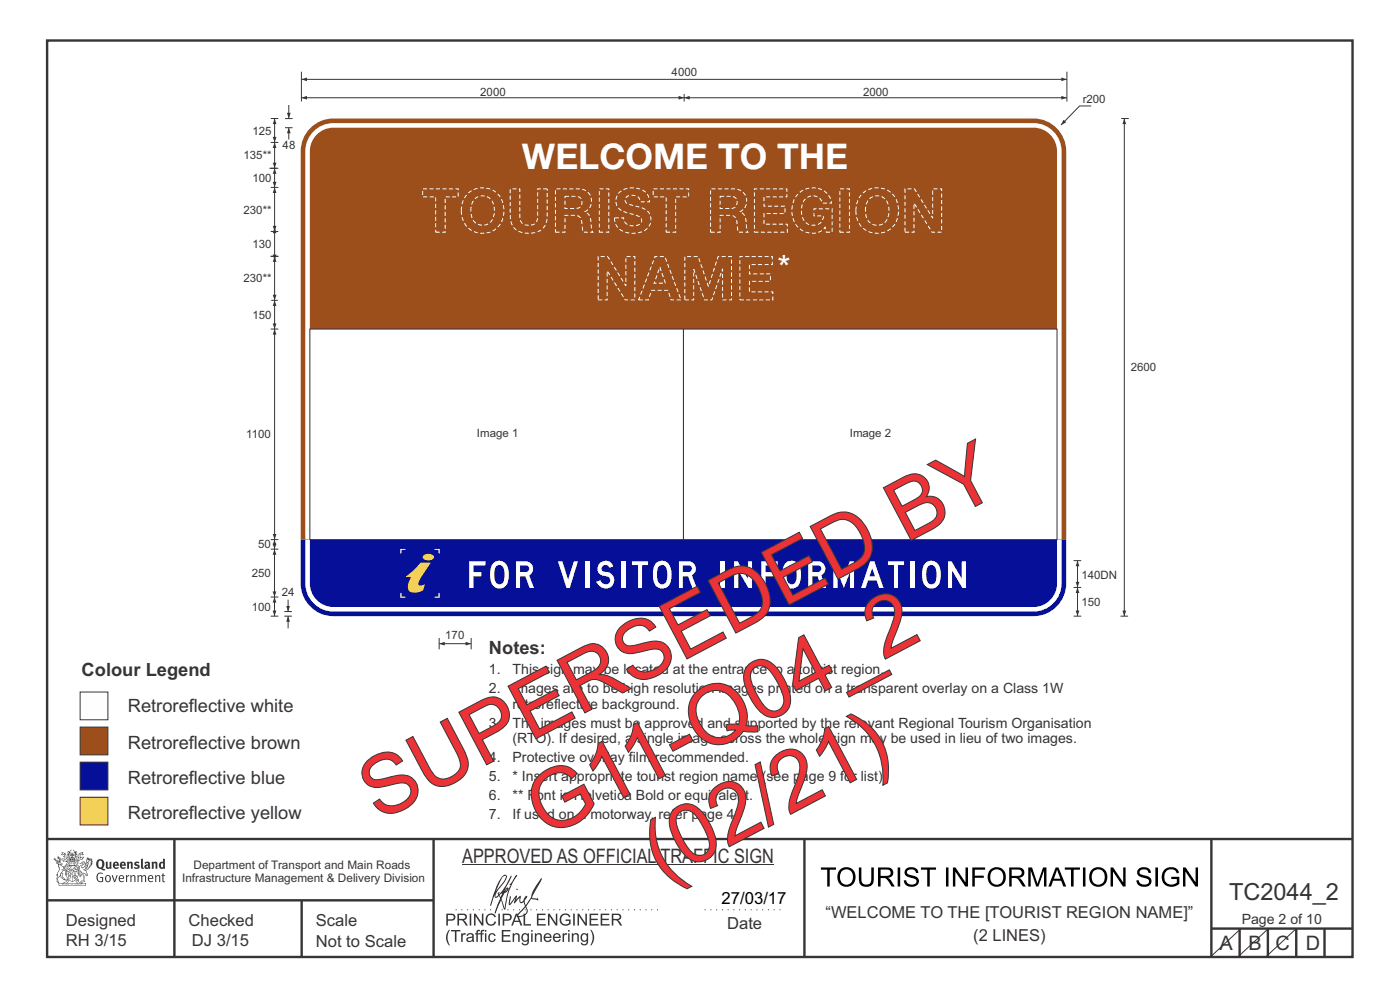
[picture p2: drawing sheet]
<svg xmlns="http://www.w3.org/2000/svg" width="297mm" height="210mm" viewBox="0 0 297 210" stroke-linecap="round" stroke-linejoin="round" font-family="sans-serif">
<g fill="none" stroke="#373435" stroke-width=".51">
<path d="M10 8.6h276.9v194.4h-276.9zM10 178h277M37 178v25M92 178v25M170.7 177.9v25M257 178v25M10 191h82M64 191v12M257 197h30M263 197v6M269 197v6M275 197v6"/>
<path d="M281 197v6"/>
</g>
<path d="M96.7 193h43.3M149.5 193h16.8" fill="none" stroke="#373435" stroke-width=".21" stroke-dasharray=".2 1" stroke-linecap="butt"/>
<path d="M98 183.5h66.2" fill="none" stroke="#373435" stroke-width=".21"/>
<g fill="#373435">
<path d="M21.1 182.6a.94 .94 0 0 0 .2 1.4 .84 .84 0 0 0 0-1.5zM20.7 182.5a.92 .92 0 0 1 1.1-.1 .92 .92 0 0 1 .3 1.2l-.3 .6 .6 .2-.1 .2-.6-.1a1.41 1.41 0 0 1-1.3-1.2z" fill-rule="evenodd"/>
<path d="M22.5 182.8h.3v1.1l.2 .1 .2-.1v-1.1h.4l.1 1.4a1.27 1.27 0 0 1-1.2-.1z" fill-rule="evenodd"/>
<path d="M24.5 183.1l-.1 .3h.4l-.1-.3zM24.1 183a.66 .66 0 0 1 .9-.1 .66 .66 0 0 1 .2 .8h-.8v.2a.42 .42 0 0 0 .7 0l.1 .2a.79 .79 0 0 1-1.1 0 .79 .79 0 0 1 0-1.1z" fill-rule="evenodd"/>
<path d="M25.9 183.1l-.1 .3h.5l-.1-.3zM25.6 183a.66 .66 0 0 1 .8-.1 .66 .66 0 0 1 .3 .8h-.9l.1 .2a.42 .42 0 0 0 .6 0l.2 .2a.79 .79 0 0 1-1.1 0 .79 .79 0 0 1 0-1.1z" fill-rule="evenodd"/>
<path d="M26.9 182.9l.4-.1v.1a.46 .46 0 0 1 .5-.1 .46 .46 0 0 1 .4 .4v1.1h-.4v-1l-.2-.2-.2 .1v1.1h-.4z" fill-rule="evenodd"/>
<path d="M28.5 183l.5-.2 .6 .1-.2 .3-.5-.1v.2a.56 .56 0 0 1 .7 .6 .56 .56 0 0 1-.8 .4l-.4-.1 .1-.3 .5 .1 .2-.1-.6-.4z" fill-rule="evenodd"/>
<path d="M29.9 182.2l.4-.1v1.8l.2 .4h-.4l-.2-.2z" fill-rule="evenodd"/>
<path d="M31.1 183.7v.3h.3v-.4zM30.6 183a.67 .67 0 0 1 .7-.2 .67 .67 0 0 1 .5 .5l.1 .8-.2 .3-.2-.2a.5 .5 0 0 1-.7 0 .5 .5 0 0 1 0-.7l.6-.1v-.3l-.6 .1z" fill-rule="evenodd"/>
<path d="M32.2 182.9l.3-.1 .1 .1a.46 .46 0 0 1 .5-.1 .46 .46 0 0 1 .3 .4v1.1h-.4v-1l-.1-.2-.3 .1v1.1h-.4z" fill-rule="evenodd"/>
<path d="M34.2 183.1v.7l.2 .2 .2-.1v-.7zM34.6 182.1l.4 .1v2.1l-.3-.1a.71 .71 0 0 1-1-.6 .71 .71 0 0 1 .9-.7z" fill-rule="evenodd"/>
<path d="M20.8 185.3l.7-.2 .3 .2-.1 .1a.69 .69 0 0 0-.9 .1 .69 .69 0 0 0-.1 .9l.3 .4 .5 .1h.2v-.7h-.4l-.1-.1h.7v.9a.96 .96 0 0 1-1.2-.1 .96 .96 0 0 1-.2-1.1z" fill-rule="evenodd"/>
<path d="M22.6 186a.57 .57 0 0 0-.1 .6 .57 .57 0 0 0 .6 .3 .7 .7 0 0 0-.2-1.1zM22.4 185.8a.69 .69 0 0 1 1.1 .6 .69 .69 0 0 1-1.1 .5 1.04 1.04 0 0 1 0-1.1z" fill-rule="evenodd"/>
<path d="M23.7 185.7l.2-.1 .4 1.3 .4-1.2h.3l-.6 1.4h-.2z" fill-rule="evenodd"/>
<path d="M25.6 185.8l-.2 .4h.7l-.2-.4zM25.3 185.8a.59 .59 0 0 1 .8-.1 .59 .59 0 0 1 .2 .7l-.9 .1a.45 .45 0 0 0 .3 .4 .45 .45 0 0 0 .5-.1l.1 .2a.74 .74 0 0 1-1-.1 .74 .74 0 0 1 0-1.1z" fill-rule="evenodd"/>
<path d="M26.7 185.7l.2-.1 .1 .3 .4-.3v.3l-.4 .2v1h-.3z" fill-rule="evenodd"/>
<path d="M27.6 185.7l.2-.1 .1 .2a.45 .45 0 0 1 .5-.2 .45 .45 0 0 1 .3 .4v1.1h-.2v-1.1l-.2-.2-.4 .2v1.1h-.2z" fill-rule="evenodd"/>
<path d="M29.1 185.7l.3-.1v.2l.4-.2 .4 .3 .3-.3a.37 .37 0 0 1 .5 .4v1.1h-.2v-1.1l-.2-.2-.4 .2v1.1h-.2v-1.1l-.2-.2-.4 .2v1.1h-.2z" fill-rule="evenodd"/>
<path d="M31.8 185.8l-.2 .4h.7l-.2-.4zM31.5 185.8a.59 .59 0 0 1 .8-.1 .59 .59 0 0 1 .2 .7l-.9 .1a.45 .45 0 0 0 .3 .4 .45 .45 0 0 0 .5-.1l.1 .2a.74 .74 0 0 1-1-.1 .74 .74 0 0 1 0-1.1z" fill-rule="evenodd"/>
<path d="M32.9 185.7l.2-.1v.2a.45 .45 0 0 1 .5-.2 .45 .45 0 0 1 .4 .4v1.1h-.2v-1.1l-.2-.2-.4 .2v1.1h-.3z" fill-rule="evenodd"/>
<path d="M34.5 185.3l.2-.1v.5h.3v.1h-.3v1v.1h.3l-.1 .2-.4-.1-.1-1.2h-.1v-.1h.1z" fill-rule="evenodd"/>
<path d="M13.2 180.9l.5 .2-.6 .2 .3-.3zM13.7 181.2l.2 .1 .1 1 .4-.5v.5h-.1l-.2 .3-.7 .1 .1-.3-.4-.1 .3-.1 .6 .2-.4-.7h.2zM13.2 180.7v.4l-.3 .2 .3 .1 .4-.2 .1 .4-.3 .2h.2l.2 .5-.4-.2-.4 .1 .5 .6 .2-.1 .8 .1-.6 .6 .2 .1 .6-.2-.1-.3 .3-.2h-.2l-.1 .5-.5 .1 .5-.7h-.5l.6-.2-.5 .1 .4-.3-.1-.6-.1-.1-.3 .5v-.2a.8 .8 0 0 0-.9-1.1z" fill-rule="evenodd"/>
<path d="M16.9 181.1l.6-.2-.3 .2 .4 .2zM16.8 181.2h.1l.1 .9 .3-.2 .4-.1-.3 .3v.2h-.4l-.3 .3-.1-.3h-.3l.1-.2-.1-.4 .4 .6 .1-.1zM16.2 181.5v.9l.4 .1h-.7l.7 .1-.2 .1h-.3l.4 .4h-.2v.4l-.5-.9 .5 1 .4-.6-.4-.2 .8-.5 .3 .1 .4-.5 .1-.2-.9 .2v-.7l.4 .2 .5-.1-.4-.2 .2-.3a.88 .88 0 0 0-1 1.2z" fill-rule="evenodd"/>
<path d="M15.5 182.9l.2 .2h-.1v.3l-.1-.3h-.1h.1z" fill-rule="evenodd"/>
<path d="M15 182.9l.3 .2h-.2v.3v-.3h-.2h.2z" fill-rule="evenodd"/>
<path d="M14.9 182.8h.9v.7l-.2 .1-.8-.1zM14.8 182.4l-.2 1.3h1.4l-.2-1.3-.1 .2h-.8z" fill-rule="evenodd"/>
<path d="M14.9 184.5v.2l.2-.1v-.1zM14.4 183.8l.2 .2-.3 .2v.5l.2 .1 .3-.1-.4-.4 .3 .2 .4-.1-.2-.4 .2-.2zM14.2 183.7h1a.5 .5 0 0 0 0 .8l-.3 .3a.47 .47 0 0 1-.6 0 .47 .47 0 0 1 0-.7l.1-.1z" fill-rule="evenodd"/>
<path d="M15.6 184.2l.1-.1a.33 .33 0 0 1 .5-.2 .33 .33 0 0 1 .1 .5l-.3-.1 .2-.2h-.4l-.1 .1 .2 .1 .1 .2h.3v.3h-.6l.1-.2-.3-.1zM15.5 184.2l-.2 .4h.3l-.1 .2h.9v-.2a.44 .44 0 0 0 0-.7 .44 .44 0 0 0-.7 .1z" fill-rule="evenodd"/>
<path d="M15.7 185.7l.4 .1zM15.9 185.2l.1 .4h-.2zM15.9 185.1l-.3 .7-.3 .2a.98 .98 0 0 1 1.1 .1z" fill-rule="evenodd"/>
<path d="M15.6 186l.3 .2v-.2h.2l-.2 .5v-.2l-.3 .1 .2-.2z" fill-rule="evenodd"/>
<path d="M15 185.3l.1 .1-.2 .3zM14.6 185.9h.4a.22 .22 0 0 1-.2 .3 .22 .22 0 0 1-.2-.3zM14.5 185.3l.2 .4zM14.5 185.8l.5 .1zM14.7 185.2l.2 .1-.1 .4zM14.4 185.2l.1 .5a.36 .36 0 0 0 0 .5 .36 .36 0 0 0 .5 0 .36 .36 0 0 0 0-.5 .41 .41 0 0 0 0-.5 .41 .41 0 0 0-.6 0z" fill-rule="evenodd"/>
<path d="M14.6 184.1l.2 .2z" fill-rule="evenodd"/>
<path d="M18.3 183.4l.1-.1-.1 .4-.4 .4z" fill-rule="evenodd"/>
<path d="M17.5 182.9l.2-.1 .2 .2-.7 .8v.3l.3 .1a1.07 1.07 0 0 0 .7-.9l.4-.3v.2a1.36 1.36 0 0 1-1 1.3 1.32 1.32 0 0 0 1.2-1.6l.5-.7-.2 .5 .3-.2-.3 .4 .4-.2-.4 .5 .4-.1-.5 .2h.4l-.4 .2h.4l-.4 .1 .1 .1h-.2l.1 .2-.3 .1a.82 .82 0 0 1-.9 .6l.3 .1 .5 .9-.3 .1-.2-.4-.4-.2 .1 1.8 .2 .1-.6 .2-.2-.2 .5-.1v-.2a2.24 2.24 0 0 0-.7-2.1l-.1-.2a.7 .7 0 0 1 .7-1l.1-.2zM16.6 184.6l.4 1.2 .2-.8 .2 .3-.4 .7-.3-.8h-.2l.2-.2zM18.5 182.2l.1 .3 .1-.2 .1 .3 .1-.3v.2l-.7 .6zM16.8 183.2l.7-.1v.2a.87 .87 0 0 0-.7 .6 .87 .87 0 0 0 .2 .9l.1 .4-.1 .5-.2-1.1-.2-.1-.2 .1 .2 .3-.2 .3 .3 .1 .2 .7h.3l.2-.6a1.61 1.61 0 0 1 .2 1.4h-.3l-.2 .3h.2l.1 .2 .2-.2h.4l-.1-.3-.1-1.5 .2 .1a.4 .4 0 0 0 .2 .3 .4 .4 0 0 0 .5 0l-.5-1 .8-.6 .1-.3h.2l-.1-.1 .4-.3h-.2l.2-.3-.1 .1 .1-.3-.1 .1 .1-.4h-.1l.1-.3-.1-.1-.1 .2-.1-.4-.3 .4v-.4l-.1 .2-.2-.3v.3l-.3-.4-.3 1.6a.58 .58 0 0 1-.8 .6l.7-.8v-.4h-.4z" fill-rule="evenodd"/>
<path d="M18.2 185.4l.2 .1z" fill-rule="evenodd"/>
<path d="M12.5 187.5h5.6v.3h-5.5zM13.5 187.4l.5-.3 .4-.4v.1l.1 .1-.3 .4zM14 186.6h.2l-.1 .2zM16.3 186.7l.3 .4 .6 .3h-.6l-.3-.2-.1-.3zM16.4 186.6h.2l-.1 .2zM12.4 187.4l.1 .5h5.7l.1-.5-.8-.1-.7-.2-.2-.2 .1-.4a.47 .47 0 0 0-.6 .3 .47 .47 0 0 0 .4 .6h-2.3a.47 .47 0 0 0 .4-.6 .47 .47 0 0 0-.6-.3l.1 .4-.3 .2-.6 .2z" fill-rule="evenodd"/>
<path d="M13.3 187.6v.1zM13.3 187.5l-.1 .3h.2z" fill-rule="evenodd"/>
<path d="M13.5 187.5l.1 .3 .1-.3v.2z" fill-rule="evenodd"/>
<path d="M13.9 187.5l.1 .3zM13.8 187.5v.3l.2-.1v-.1z" fill-rule="evenodd"/>
<path d="M14.2 187.6l.1 .1zM14.2 187.5l-.1 .3h.3z" fill-rule="evenodd"/>
<path d="M14.4 187.5h.2v.3h-.2z" fill-rule="evenodd"/>
<path d="M15.1 187.6v.1zM15.1 187.5l-.2 .3h.3z" fill-rule="evenodd"/>
<path d="M15.2 187.5h.2v.3z" fill-rule="evenodd"/>
<path d="M15.8 187.5h.2l-.1 .3z" fill-rule="evenodd"/>
<path d="M16.1 187.5l.1 .3z" fill-rule="evenodd"/>
<path d="M16.3 187.5l.1 .3zM16.3 187.5v.3l.2-.1v-.1z" fill-rule="evenodd"/>
<path d="M16.6 187.5h.2v.3h-.2z" fill-rule="evenodd"/>
<path d="M16.9 187.5l.1 .3h-.1z" fill-rule="evenodd"/>
<path d="M17.1 187.5l.1 .3z" fill-rule="evenodd"/>
<path d="M17.3 187.5l.1 .3z" fill-rule="evenodd"/>
<path d="M14.9 182.1a.71 .71 0 0 1 .9 .1zM15.6 182.2l.2 .2zM15 182.2l.3 .1zM14.8 182.3l.1 .1zM15.2 181.9h.2zM15.2 181.3h.1v.2zM15.2 181h.2v.2zM15.3 181.6l.1 .2h-.2zM15.4 181.3l.1 .2zM14.9 181.3l.2 .2h-.2zM15.6 181.3h.1v.2zM14.4 180.6l-.3 .3 .5-.2v.5l-.3-.1-.1 .6 .2-.5 .3 .9-.1 .4h1.3v-.4l.4-.9 .1 .4-.1-.6-.2 .1v-.4l.3 .2-.2-.4-.2 .3-.5-.6v.1a.41 .41 0 0 1 .3 .4 .41 .41 0 0 1-.2 .4l.2-.2a1 1 0 0 1 0 1.1l-.3-.1v-.3h.4l-.2-.2 .2-.3-.3 .1v-.4l-.3 .2-.2-.2 .1 .4-.4-.1 .1 .3-.1 .2h.4l-.1 .3-.3 .1a.93 .93 0 0 1 .1-1.1l.1 .3-.1-.4h-.1l.4-.6-.5 .5-.1-.1z" fill-rule="evenodd"/>
<path d="M12.4 183.4l.4 .1 .6 .5v.3a.83 .83 0 0 1 .6 1.1v-.2a.8 .8 0 0 0-1-.8l.4 .2-.6 .7-.1 .5a.95 .95 0 0 0-.3 1.3l-.2-.1a.77 .77 0 0 1 .2-1.1l-.1-.5-.2 .1 .3-.5a1.31 1.31 0 0 0 0-1.6zM13 185.3h.2v.8l.5 .4-.2-.1a.68 .68 0 0 1-.6-.8zM12.1 183a.68 .68 0 0 1 1 .3l-.5 .1-.2-.3zM11.4 182.1a1.19 1.19 0 0 0 .9 .8h-.5l.5 .4 .1 .6a.9 .9 0 0 1-.2 1.2l-.3 .5h.3v.2a1.04 1.04 0 0 0-.1 1.2l.1 .3 .3-.1v-.1a.8 .8 0 0 1 .2-1.1l.1-.3a.89 .89 0 0 0 1.1 .9l-.7-.6 .2-.8-.3-.1 .4-.5 .4 .3v.8a1.01 1.01 0 0 0-.2-1.4l.3-.5-.4 .3a.41 .41 0 0 1 .4-.5h-.1l-.5 .2-.5-.3 .3-.1a.5 .5 0 0 0-.5-.5l.3-.3-.3 .1 .2-.4v-.2l-.2 .3v-.6l-.1 .4-.2-.6v.3l-.3-.2 .3 .3-.3-.1a.62 .62 0 0 1 .5 .9l-.1-.4v.4l-.3-.1v-.4l-.1 .3-.1-.3-.2 .2v-.5l-.1 .3-.1-.4v.4z" fill-rule="evenodd"/>
<path d="M12.6 183.1l.1-.1 .2 .2z" fill-rule="evenodd"/>
<path d="M14 183.6h2.7v1l-.1-.9h-2.6v1.2h2.6v-.3v.6v-.2h-1.2v2a2.13 2.13 0 0 0 1.3-1.8 1.69 1.69 0 0 1-1.6 1.8l-.6-.4-.4-.6-.1-1.2v.6l.4 .8 .9 .8v-2h-1.2z" fill-rule="evenodd"/>
<circle cx="17.7" cy="182.9" r=".08"/>
</g>
<path d="M94.7 193.8h.9a.77 .77 0 0 1 1 .7 .77 .77 0 0 1-.9 .8h-.7v1h-.3zM95 194.1v.9h.7a.47 .47 0 0 0 .6-.4 .47 .47 0 0 0-.6-.5zM97 193.8h1.2a.7 .7 0 0 1 .9 .6 .7 .7 0 0 1-.7 .8l.9 1.1h-.5l-.3-.5a.9 .9 0 0 0-1.1-.6v1.1h-.4zM97.4 194.1v.8h.7a.44 .44 0 0 0 .6-.3 .44 .44 0 0 0-.5-.5zM99.6 193.8h.4v2.5h-.4zM100.6 193.8h.3l1.3 2v-2h.4v2.5h-.4l-1.3-2v2h-.3zM103.4 194a1.1 1.1 0 0 1 1.8 .5l-.3 .1a.82 .82 0 0 0-1.1-.5 .82 .82 0 0 0-.4 1.2 .78 .78 0 0 0 .7 .8 .78 .78 0 0 0 .8-.7l.3 .1a1.17 1.17 0 0 1-1.4 .8 1.17 1.17 0 0 1-.8-1.5zM105.7 193.8h.4v2.5h-.4zM106.6 193.8h1a.77 .77 0 0 1 1 .7 .77 .77 0 0 1-1 .8h-.6v1h-.4zM107 194.1v.9h.6a.47 .47 0 0 0 .6-.4 .47 .47 0 0 0-.6-.5zM109.4 193.8h.4l1 2.5h-.4l-.3-.7h-1l-.3 .7h-.3zM109.6 194.1l-.4 1.2h.8zM111.1 193.8h.3v2.2h1.2v.3h-1.5zM113.9 193.8h1.8v.3h-1.5v.8h1.4v.3h-1.4v.8h1.6v.3h-1.9zM116.2 193.8h.4l1.3 2v-2h.3v2.5h-.3l-1.3-2v2h-.4zM119.1 194a1.15 1.15 0 0 1 1.9 .5l-.3 .1a.91 .91 0 0 0-1.3-.4 .91 .91 0 0 0-.3 1.3 .98 .98 0 0 0 1.6 .3v-.5h-.7v-.3h1v1a1.37 1.37 0 0 1-1.9 0 1.37 1.37 0 0 1 0-2zM121.6 193.8h.3v2.5h-.3zM122.5 193.8h.4l1.3 2v-2h.3v2.5h-.3l-1.4-2v2h-.3zM125.1 193.8h1.8v.3h-1.5v.8h1.4v.3h-1.4v.8h1.6v.3h-1.9zM127.4 193.8h1.9v.3h-1.5v.8h1.4v.3h-1.4v.8h1.5v.3h-1.9zM129.8 193.8h1.1a.7 .7 0 0 1 .9 .6 .7 .7 0 0 1-.7 .8l.9 1.1h-.4l-.3-.5a.9 .9 0 0 0-1.2-.6v1.1h-.3zM130.1 194.1v.8h.7a.44 .44 0 0 0 .6-.3 .44 .44 0 0 0-.5-.5zM95.2 197.2h.3l-.4 .7a2.89 2.89 0 0 0 .4 2.6h-.3a2.55 2.55 0 0 1 0-3.3zM95.7 197.3h2v.3h-.9v2.2h-.3v-2.2h-.8zM97.8 198h.3v.2l.2-.2h.4h.1l-.1 .3a.41 .41 0 0 0-.5 .1 .41 .41 0 0 0 0 .4v1h-.4zM99.1 198.2a.83 .83 0 0 1 1.1-.2 .83 .83 0 0 1 .3 1l.1 .8h-.3l-.1-.2a.66 .66 0 0 1-.9 .3 .66 .66 0 0 1-.3-.9l1.2-.4a.46 .46 0 0 0-.4-.4 .46 .46 0 0 0-.5 .3h-.3zM99.3 199.1a.32 .32 0 0 0 0 .4 .32 .32 0 0 0 .5 .1l.3-.3 .1-.4zM101.1 197.4l.7-.1v.2l-.4 .2v.3h.3v.2h-.3v1.6h-.3v-1.6h-.3v-.2h.3zM102.1 197.4l.7-.1-.1 .2-.4 .2v.3h.3v.2h-.3v1.6h-.3v-1.6h-.3v-.2h.3zM102.9 197.3h.3v.3h-.3zM102.9 198h.3v1.8h-.3zM103.8 198.1a.78 .78 0 0 1 1.3 .4l-.3 .1a.5 .5 0 0 0-.6-.4 .5 .5 0 0 0-.3 .7 .5 .5 0 0 0 .3 .7 .5 .5 0 0 0 .7-.5l.3 .1a.85 .85 0 0 1-1.2 .6 .85 .85 0 0 1-.4-1.3zM106.4 197.3h1.9v.3h-1.5v.7h1.4v.3h-1.4v.9h1.5v.3h-1.9zM108.8 198h.2v.2a.65 .65 0 0 1 .8-.3 .65 .65 0 0 1 .4 .8v1.1h-.3v-1.1a.45 .45 0 0 0-.5-.5 .45 .45 0 0 0-.3 .6v1h-.3zM110.9 198.1l.5-.2 .5 .3v-.2h.3v1.6a.8 .8 0 0 1-.6 .9 .8 .8 0 0 1-.9-.5h.3a.52 .52 0 0 0 .6 .2 .52 .52 0 0 0 .3-.6 .88 .88 0 0 1-1.2-.3 .88 .88 0 0 1 .2-1.2zM111.1 198.4a.6 .6 0 0 0-.1 .8 .6 .6 0 0 0 .9 0 .61 .61 0 0 0-.1-.7 .61 .61 0 0 0-.7-.1zM112.7 197.3h.3v.3h-.3zM112.7 198h.3v1.8h-.3zM113.5 198h.2v.2a.65 .65 0 0 1 .8-.3 .65 .65 0 0 1 .4 .8v1.1h-.3v-1.1a.45 .45 0 0 0-.5-.5 .45 .45 0 0 0-.3 .6v1h-.3zM115.6 198.2a.85 .85 0 0 1 1-.2 .85 .85 0 0 1 .4 1h-1.4a.53 .53 0 0 0 .4 .6 .53 .53 0 0 0 .7-.4l.3 .1a.91 .91 0 0 1-1.3 .4 .91 .91 0 0 1-.3-1.3zM115.8 198.3l-.1 .4h1l-.4-.5zM117.5 198.2a.85 .85 0 0 1 1-.2 .85 .85 0 0 1 .5 1h-1.4a.53 .53 0 0 0 .4 .6 .53 .53 0 0 0 .6-.4l.4 .1a.91 .91 0 0 1-1.3 .4 .91 .91 0 0 1-.3-1.3zM117.8 198.3l-.2 .4h1l-.3-.5zM119.3 198h.3v.2l.2-.2h.4h.1l-.1 .3a.41 .41 0 0 0-.5 .1 .41 .41 0 0 0 0 .4v1h-.4zM120.5 197.3h.3v.3h-.3zM120.5 198h.3v1.8h-.3zM121.3 198h.3v.2a.65 .65 0 0 1 .8-.3 .65 .65 0 0 1 .4 .8v1.1h-.3v-1.1a.45 .45 0 0 0-.5-.5 .45 .45 0 0 0-.4 .6v1h-.3zM123.4 198.1l.5-.2 .6 .3v-.2h.3v1.6a.8 .8 0 0 1-.6 .9 .8 .8 0 0 1-1-.5h.3a.52 .52 0 0 0 .7 .2 .52 .52 0 0 0 .2-.6 .88 .88 0 0 1-1.1-.3 .88 .88 0 0 1 .1-1.2zM123.6 198.4a.6 .6 0 0 0-.1 .8 .6 .6 0 0 0 .9 0 .61 .61 0 0 0 0-.7 .61 .61 0 0 0-.8-.1zM125.2 197.2h.2a2.55 2.55 0 0 1 0 3.3h-.2a2.92 2.92 0 0 0 0-3.3z" fill="#373435"/>
<g fill="#252726">
<path d="M107.5 188.7l.2-.2-.5 .6zM106.3 189.5l.2 .1-.3 .7-.2-.4zM106.8 185.9l.5-.1a9.3 9.3 0 0 1-2 3.2l-.1 .2 1-2.5zM106.5 186a14.7 14.7 0 0 0-2.2 4.9l-.3 1.1 .1 .2 .8-2.4a.42 .42 0 0 0 .2 .7 .42 .42 0 0 0 .6-.3l.1-.2 .3 .5-1.1 3.2h.2l1.1-2.8 .6 1.9 .2 .2 .2-.5a13.5 13.5 0 0 1 2-6.2l.4-.6-.1-.1-1.6 2.1 .4-.1a14.9 14.9 0 0 0-1.3 5.1l-.4-1.2a1.39 1.39 0 0 1 .2-1.8l.1-.2a.92 .92 0 0 0 .8-1.2 .75 .75 0 0 0-.8 .7l-.1 .2 1.6-3.4-.1-.1-.4 .8a10.5 10.5 0 0 1-2.2 3.2l.2-.4a.32 .32 0 0 0-.4 .2 .32 .32 0 0 0 .1 .4l-.5 .3a3.2 3.2 0 0 1 1.1-2.2l.5-.6a2.49 2.49 0 0 0 .7-1.7l-.4-.2z" fill-rule="evenodd"/>
<path d="M111.5 192.4a1.15 1.15 0 0 1 .1 1.3 1.15 1.15 0 0 1-1.2 .6h-.6zM108.1 190.1l-.2 1.7 .2 .2 1.2-1.5-.2 1.1 1.1-1.2a.94 .94 0 0 0 .4 1.2l.5-.3 .3 .9-1.2 1.3a.98 .98 0 0 0-.5 1 1.9 1.9 0 0 0 2.3-1.3l-.1-.3a1.02 1.02 0 0 1 .2-1.4l.6-.9 1.5 .3-.2-.5v.3l-1.1-.2v-.3l2-3.5 .1-.3-.2-.1-1.8 2.7a6.6 6.6 0 0 1-1.5 3l-.1-.2a1.01 1.01 0 0 1 .4-1.4v-.3l-.2-.1-.4 .4-.1 .6-.6 .4-.1-.4 .1-.9-.2-.1-.9 .9 .3-.9-.2-.1-1.4 1.8 .3-1.4v-.2z" fill-rule="evenodd"/>
<path d="M109.6 188.5l.3 .3h-.3z" fill-rule="evenodd"/>
</g>
<path d="M17 146.8h5.9v5.9h-5.9z" fill-rule="evenodd" fill="#fefefe" stroke="#373435" stroke-width=".21"/>
<path d="M17 154.2h5.9v5.9h-5.9z" fill-rule="evenodd" fill="#9d4f1b" stroke="#373435" stroke-width=".21"/>
<path d="M174.1 184h3.2v.5h-1.3v3.6h-.5v-3.6h-1.4zM178.2 184.5a2.05 2.05 0 0 1 3.2 .7 2.05 2.05 0 0 1-1.6 2.9 2.1 2.1 0 0 1-2.1-1.2 2.1 2.1 0 0 1 .5-2.4zM178.6 184.8a1.66 1.66 0 0 0-.4 1.8 1.66 1.66 0 0 0 1.7 1 1.68 1.68 0 0 0 1.1-1.7 1.68 1.68 0 0 0-1.4-1.5zM182.2 184h.5v2.3a1.08 1.08 0 0 0 1.1 1.4 1.08 1.08 0 0 0 1-1.4v-2.3h.6v2.3a1.6 1.6 0 0 1-1.6 1.8 1.6 1.6 0 0 1-1.6-1.8zM186.3 184h1.8a1.12 1.12 0 0 1 1.4 .9 1.12 1.12 0 0 1-1.1 1.3l.6 .5 .8 1.4h-.6l-.6-.9a1.35 1.35 0 0 0-1.2-.9h-.6v1.8h-.5zM186.8 184.5v1.3h1.2a.7 .7 0 0 0 .9-.6 .7 .7 0 0 0-.8-.7zM190.4 184h.6v4.1h-.6zM192.2 184.3a1.59 1.59 0 0 1 2.6 .8l-.5 .1a1.01 1.01 0 0 0-.9-.8 1.01 1.01 0 0 0-1 .6l.3 .5a3 3 0 0 1 2.2 1 1.33 1.33 0 0 1-1.8 1.6 1.38 1.38 0 0 1-1.4-1.3l.5-.1a1.16 1.16 0 0 0 1 .9 1.16 1.16 0 0 0 1.2-.6 1.1 1.1 0 0 0-1.2-.8 1.14 1.14 0 0 1-1.1-.6 1.14 1.14 0 0 1 .1-1.3zM195.4 184h3.2v.5h-1.4v3.6h-.5v-3.6h-1.3zM241.5 184.3a1.59 1.59 0 0 1 2.7 .8l-.5 .1a1.01 1.01 0 0 0-.9-.8 1.01 1.01 0 0 0-1.1 .6l.4 .5a3 3 0 0 1 2.1 1 1.33 1.33 0 0 1-1.8 1.6 1.38 1.38 0 0 1-1.3-1.3l.5-.1a1.16 1.16 0 0 0 1 .9 1.16 1.16 0 0 0 1.2-.6 1.1 1.1 0 0 0-1.2-.8 1.14 1.14 0 0 1-1.2-.6 1.14 1.14 0 0 1 .1-1.3zM245.1 184h.5v4.1h-.5zM247 184.5a1.88 1.88 0 0 1 3.1 .6l-.5 .2a1.42 1.42 0 0 0-1.8-.8 1.42 1.42 0 0 0-.8 1.9 1.57 1.57 0 0 0 2.7 .8v-.7h-1.2v-.5h1.7v1.5a2.18 2.18 0 0 1-3.1 .1 2.18 2.18 0 0 1-.1-3.1zM251 184h.5l2.1 3.2v-3.2h.6v4.1h-.6l-2.1-3.2v3.2h-.5zM200.7 184h.5v4.1h-.5zM202.2 184h.5l2.1 3.2v-3.2h.5v4.1h-.5l-2.1-3.2v3.2h-.5zM206.3 184h2.7v.5h-2.2v1.2h1.9v.5h-1.9v1.9h-.5zM210.1 184.5a2.05 2.05 0 0 1 3.2 .7 2.05 2.05 0 0 1-1.6 2.9 2.1 2.1 0 0 1-2.1-1.2 2.1 2.1 0 0 1 .5-2.4zM210.5 184.8a1.66 1.66 0 0 0-.4 1.8 1.66 1.66 0 0 0 1.6 1 1.68 1.68 0 0 0 1.1-1.7 1.68 1.68 0 0 0-1.3-1.5zM214.1 184h1.8a1.12 1.12 0 0 1 1.4 .9 1.12 1.12 0 0 1-1.1 1.3l.6 .5 .8 1.4h-.6l-.6-.9a1.35 1.35 0 0 0-1.2-.9h-.6v1.8h-.5zM214.6 184.5v1.3h1.2a.7 .7 0 0 0 .9-.6 .7 .7 0 0 0-.8-.7zM218.1 184h.8l1.2 3.5 1.2-3.5h.7v4.1h-.5v-3.4l-1.2 3.4h-.5l-1.1-3.5v3.5h-.6zM224 184h.5l1.7 4.1h-.6l-.5-1.3h-1.7l-.4 1.3h-.6zM224.2 184.4l-.6 2h1.3zM225.9 184h3.2v.5h-1.3v3.6h-.6v-3.6h-1.3zM229.7 184h.6v4.1h-.6zM231.6 184.5a2.05 2.05 0 0 1 3.2 .7 2.05 2.05 0 0 1-1.6 2.9 2.1 2.1 0 0 1-2.1-1.2 2.1 2.1 0 0 1 .5-2.4zM232 184.8a1.66 1.66 0 0 0-.3 1.8 1.66 1.66 0 0 0 1.6 1 1.68 1.68 0 0 0 1.1-1.7 1.68 1.68 0 0 0-1.4-1.5zM235.6 184h.5l2.2 3.2v-3.2h.5v4.1h-.6l-2.1-3.2v3.2h-.5z" fill="#000"/>
<path d="M17 169.1h5.9v5.9h-5.9z" fill-rule="evenodd" fill="#ffd520" stroke="#373435" stroke-width=".21"/>
<path d="M17 161.7h5.9v5.9h-5.9z" fill-rule="evenodd" fill="#060f98" stroke="#373435" stroke-width=".21"/>
<path d="M63.9 20.7h81.2M263.3 196.9l-6.5 6.1M269.1 196.9l-6.5 6.1" fill="none" stroke="#373435" stroke-width=".21"/>
<g fill="#373435">
<path d="M63.9 20.7l1.2-.4v.8z"/>
<path d="M144 20.3l1.1 .4-1.1 .4z"/>
</g>
<path d="M145.1 19.9v1.6M145.1 20.7h81.2" fill="none" stroke="#373435" stroke-width=".21"/>
<g fill="#373435">
<path d="M225.2 20.3l1.1 .4-1.1 .4z"/>
<path d="M145.1 20.7l1.2-.4v.8z"/>
</g>
<path d="M63.9 15.2v6.3" fill="none" stroke="#373435" stroke-width=".21"/>
<path d="M66.2 26.8a6.9 6.9 0 0 1 4.5-1.7h148.6a6.9 6.9 0 0 1 6.9 7v82.4h-162.4v-82.4a7 7 0 0 1 2.4-5.3z" fill-rule="evenodd" fill="#9d4f1b"/>
<path d="M63.8 114.5h162.4v9.3a6.9 6.9 0 0 1-6.9 6.9h-148.6a6.9 6.9 0 0 1-6.9-6.9zM64.8 114.5h160.4v9.3a6 6 0 0 1-5.9 5.9h-148.6a6 6 0 0 1-5.9-5.9zM65.7 114.5h158.5v9.3a5 5 0 0 1-4.9 5h-148.6a5 5 0 0 1-5-5z" fill-rule="evenodd" fill="#060f98"/>
<path d="M66.5 27.9a5.9 5.9 0 0 1 4.2-1.8h148.6a6 6 0 0 1 5.9 6v82.4h-160.4v-82.4a6 6 0 0 1 1.7-4.2zM67.5 28.3a4.9 4.9 0 0 1 3.2-1.2h148.6a5 5 0 0 1 4.9 5v82.4h-158.5v-82.4a5 5 0 0 1 1.8-3.8z" fill-rule="evenodd" fill="#fefefe"/>
<g fill="#fefefe">
<path d="M99.5 119.1h3.5v.8h-2.6v1.5h1.7v.8h-1.7v2.5h-.9z"/>
<path d="M118.4 119.1h.9l1.2 3.8 1.2-3.8h.9l-1.7 5.6h-.7z"/>
<path d="M124.1 119.1h.9v5.6h-.9z"/>
<path d="M127.3 119.4a1.69 1.69 0 0 1 2.8 .8l-.8 .2a.8 .8 0 0 0-1.2-.5 .8 .8 0 0 0-.1 1.3 1.95 1.95 0 0 1 2.2 2.5 2 2 0 0 1-2 1.1 2 2 0 0 1-1.7-1.4l.9-.3a1.04 1.04 0 0 0 1.1 .9 1.04 1.04 0 0 0 .9-1.1l-.2-.4-.5-.2a1.68 1.68 0 0 1-1.8-2.3z"/>
<path d="M131.8 119.1h.9v5.6h-.9z"/>
<path d="M134.1 119.1h3.4v.8h-1.3v4.8h-.8v-4.8h-1.3z"/>
<path d="M152.9 119.1h.9v5.6h-.9z"/>
<path d="M155.7 119.1h.8l2.1 3.7v-3.7h.9v5.6h-.7l-2.2-3.6v3.6h-.9z"/>
<path d="M161.5 119.1h3.5v.8h-2.6v1.5h1.7v.8h-1.7v2.5h-.9z"/>
<path d="M176.8 119.1h.8l1.4 3.2 1.3-3.2h.9v5.6h-.9v-3.3l-1.3 3.3-1.3-3.3v3.3h-.9z"/>
<path d="M188.3 119.1h3.5v.8h-1.3v4.8h-.9v-4.8h-1.3z"/>
<path d="M193.2 119.1h.9v5.6h-.9z"/>
<path d="M201.1 119.1h.8l2.1 3.7v-3.7h.9v5.6h-.7l-2.2-3.6v3.6h-.9z"/>
<path d="M104.6 119.5a4.4 4.4 0 0 0 .2 5 1.92 1.92 0 0 0 2.1 .1 1.92 1.92 0 0 0 1-1.8 3.4 3.4 0 0 0-1.2-3.7 1.9 1.9 0 0 0-2.1 .4zM105.3 120.1l.2-.1a.96 .96 0 0 1 1.4 .8 3.2 3.2 0 0 1-.5 3 .99 .99 0 0 1-1.4-.8l-.1-1.6 .1-.8z"/>
<path d="M110.3 119.9h1.2a.7 .7 0 0 1 .8 .7 .7 .7 0 0 1-.7 .7h-1.3zM109.5 119.1v5.6h.8v-2.5h1.1l1 2.5h.9l-1-2.6a1.59 1.59 0 0 0 .8-1.8 1.59 1.59 0 0 0-1.5-1.2z"/>
<path d="M139.1 119.5a4.4 4.4 0 0 0 .2 5 1.92 1.92 0 0 0 2.1 .1 1.92 1.92 0 0 0 1-1.8 3.4 3.4 0 0 0-1.2-3.7 1.9 1.9 0 0 0-2.1 .4zM139.8 120.1l.2-.1a.96 .96 0 0 1 1.4 .8 3.2 3.2 0 0 1-.4 3 .99 .99 0 0 1-1.5-.8l-.1-1.6 .1-.8z"/>
<path d="M144.9 119.9h1.2a.7 .7 0 0 1 .7 .7 .7 .7 0 0 1-.7 .7h-1.2zM144 119.1v5.6h.9v-2.5h1.1l.9 2.5h.9l-1-2.6a1.59 1.59 0 0 0 .8-1.8 1.59 1.59 0 0 0-1.5-1.2z"/>
<path d="M166.6 119.5a4.4 4.4 0 0 0 .2 5 1.92 1.92 0 0 0 2.1 .1 1.92 1.92 0 0 0 1-1.8 3.4 3.4 0 0 0-1.3-3.7 1.9 1.9 0 0 0-2 .4zM167.3 120.1l.2-.1a.96 .96 0 0 1 1.4 .8 3.2 3.2 0 0 1-.5 3 .99 .99 0 0 1-1.4-.8l-.1-1.6 .1-.8z"/>
<path d="M172.3 119.9h1.2a.7 .7 0 0 1 .7 .7 .7 .7 0 0 1-.6 .7h-1.3zM171.5 119.1v5.6h.8v-2.5h1.1l.9 2.5h1l-1-2.6a1.59 1.59 0 0 0 .8-1.8 1.59 1.59 0 0 0-1.5-1.2z"/>
<path d="M184.6 119.1h.9l1.9 5.6h-.9l-.5-1.6h-1.9l-.5 1.6h-.9zM185 120.5l-.5 1.7h1.1z"/>
<path d="M196.3 119.5a4.4 4.4 0 0 0 .1 5 1.92 1.92 0 0 0 2.1 .1 1.92 1.92 0 0 0 1-1.8 3.4 3.4 0 0 0-1.2-3.7 1.9 1.9 0 0 0-2 .4zM196.9 120.1l.2-.1a.96 .96 0 0 1 1.5 .8 3.2 3.2 0 0 1-.5 3 .99 .99 0 0 1-1.5-.8l-.1-1.6 .2-.8z"/>
</g>
<path d="M86.1 122.2l1.5-1.1 1.6-1.7h2.2l-1.9 2.8a2.83 2.83 0 0 0-.7 1.8 1.14 1.14 0 0 0 1.4-.1l-.5 1.4-1 .3a1.65 1.65 0 0 1-2.2-.7 4 4 0 0 1 .7-2.5h-1.1zM89.8 117.9a1.48 1.48 0 0 1 2.3 .3 1.37 1.37 0 0 1-2.4 0z" fill-rule="evenodd" fill="#ffd520"/>
<path d="M86 116.5h-1v.9M92.2 116.5h1v.9M85 125.8v.9h1M93.2 125.8v.9h-1" fill="none" stroke="#fefefe" stroke-width=".21"/>
<path d="M63.9 16.8h162.4" fill="none" stroke="#373435" stroke-width=".21"/>
<g fill="#373435">
<path d="M63.9 16.8l1.2-.4v.8z"/>
<path d="M225.2 16.4l1.1 .4-1.1 .4z"/>
</g>
<path d="M231.5 22.5h-2.5l-3.9 4" fill="none" stroke="#373435" stroke-width=".21"/>
<path d="M225.6 25.4l.6 .5-1.1 .6z" fill="#373435"/>
<path d="M57.4 114.5h1.6M58.2 116.5v10.1" fill="none" stroke="#373435" stroke-width=".21"/>
<g fill="#373435">
<path d="M57.8 125.5h.8l-.4 1.1z"/>
<path d="M58.2 116.5l.4 1.2h-.8z"/>
</g>
<path d="M61.1 127.2v2.5" fill="none" stroke="#373435" stroke-width=".21"/>
<path d="M60.7 128.5h.8l-.4 1.2z" fill="#373435"/>
<path d="M226.3 15.2v6.3M228.6 118.9v5.7M60.3 129.7h1.6M227.8 124.6h1.6" fill="none" stroke="#373435" stroke-width=".21"/>
<g fill="#373435">
<path d="M228.6 118.9l.4 1.2h-.8z"/>
<path d="M228.2 123.4h.8l-.4 1.2z"/>
</g>
<path d="M237.9 25.1h1.6M238.5 25.1v105.6M237.7 130.7h1.6" fill="none" stroke="#373435" stroke-width=".21"/>
<g fill="#373435">
<path d="M238.5 25.1l.4 1.2h-.8z"/>
<path d="M238.1 129.5h.8l-.4 1.2z"/>
</g>
<path d="M61.1 130.7v2.6" fill="none" stroke="#373435" stroke-width=".21"/>
<path d="M61.1 130.7l.4 1.2h-.8z" fill="#373435"/>
<path d="M61.3 22.3v2.8" fill="none" stroke="#373435" stroke-width=".21"/>
<path d="M60.9 23.9h.8l-.4 1.2z" fill="#373435"/>
<path d="M61.3 27.1v2.5" fill="none" stroke="#373435" stroke-width=".21"/>
<path d="M61.3 27.1l.4 1.2h-.8z" fill="#373435"/>
<path d="M60.5 27.1h1.6M58.3 69.8v44.7M57.4 130.7h1.6M60.3 130.7h1.6" fill="none" stroke="#373435" stroke-width=".21"/>
<g fill="#373435">
<path d="M57.9 113.3h.7l-.3 1.2z"/>
<path d="M58.3 69.8l.3 1.2h-.7z"/>
</g>
<path d="M57.4 30.2h1.6M58.3 25.1v5.1M60.5 25.2h1.6" fill="none" stroke="#373435" stroke-width=".21"/>
<g fill="#373435">
<path d="M57.9 29h.7l-.3 1.2z"/>
<path d="M58.3 25.1l.3 1.2h-.7z"/>
</g>
<path d="M57.4 25.1h1.6M58.3 30.2v5.5" fill="none" stroke="#373435" stroke-width=".21"/>
<g fill="#373435">
<path d="M57.9 34.5h.7l-.3 1.2z"/>
<path d="M58.3 30.2l.3 1.2h-.7z"/>
</g>
<path d="M57.4 39.8h1.6M58.3 35.7v4.1" fill="none" stroke="#373435" stroke-width=".21"/>
<g fill="#373435">
<path d="M57.9 38.6h.7l-.3 1.2z"/>
<path d="M58.3 35.7l.3 1.2h-.7z"/>
</g>
<path d="M57.4 35.7h1.6M58.3 39.8v9.3" fill="none" stroke="#373435" stroke-width=".21"/>
<g fill="#373435">
<path d="M57.9 47.9h.7l-.3 1.2z"/>
<path d="M58.3 39.8l.3 1.1h-.7z"/>
</g>
<path d="M57.4 49.1h1.6M57.4 69.8h1.6M58.3 63.7v6.1" fill="none" stroke="#373435" stroke-width=".21"/>
<g fill="#373435">
<path d="M57.9 68.6h.7l-.3 1.2z"/>
<path d="M58.3 63.7l.3 1.2h-.7z"/>
</g>
<path d="M228.6 124.6v6.1" fill="none" stroke="#373435" stroke-width=".21"/>
<g fill="#373435">
<path d="M228.6 124.6l.4 1.2h-.8z"/>
<path d="M228.2 129.5h.8l-.4 1.2z"/>
</g>
<path d="M227.8 118.9h1.6M58.2 126.6v4.1M227.8 130.7h1.6" fill="none" stroke="#373435" stroke-width=".21"/>
<g fill="#373435">
<path d="M57.8 129.5h.8l-.4 1.2z"/>
<path d="M58.2 126.6l.4 1.2h-.8z"/>
</g>
<path d="M57.4 116.5h1.6M58.2 114.5v2M57.4 126.6h1.6" fill="none" stroke="#373435" stroke-width=".21"/>
<g fill="#373435">
<path d="M57.8 115.3h.8l-.4 1.2z"/>
<path d="M58.2 114.5l.4 1.1h-.8z"/>
</g>
<path d="M57.1 35.7h1.7M58.3 48.3v6.9" fill="none" stroke="#373435" stroke-width=".21"/>
<g fill="#373435">
<path d="M57.9 54h.7l-.3 1.2z"/>
<path d="M58.3 48.3l.3 1.2h-.7z"/>
</g>
<path d="M57.4 54.4h1.6M58.3 54.4v9.3" fill="none" stroke="#373435" stroke-width=".21"/>
<g fill="#373435">
<path d="M57.9 62.5h.7l-.3 1.2z"/>
<path d="M58.3 54.4l.3 1.2h-.7z"/>
</g>
<path d="M57.5 63.7h1.4M93.2 135.3v2.4M93.2 136.5h6.8" fill="none" stroke="#373435" stroke-width=".21"/>
<g fill="#373435">
<path d="M98.8 136.1l1.2 .4-1.2 .4z"/>
<path d="M93.2 136.5l1.1-.4v.8z"/>
</g>
<path d="M100 135.3v2.4" fill="none" stroke="#373435" stroke-width=".21"/>
<g fill="#fff" stroke="#373435" stroke-width=".21">
<path d="M65.7 69.8h79.3v44.7h-79.3z" fill-rule="evenodd"/>
<path d="M145 69.8h79.2v44.7h-79.2z" fill-rule="evenodd"/>
</g>
<path d="M275 197l-6.5 6" fill="none" stroke="#373435" stroke-width=".21"/>
<g font-size="17.6" fill="#ed3237">
<text x="80.4" y="174.3" transform="rotate(-28 80.4 174.3)">SUPERSEDED BY</text>
<text x="115.7" y="177.9" transform="rotate(-28 115.7 177.9)">G11-Q04_2</text>
<text x="140.4" y="187.2" transform="rotate(-28 140.4 187.2)">(02/21)</text>
</g>
<g font-size="12.9" fill="#fefefe">
<text x="89.5" y="49.3">TOURIST REGION</text>
<text x="126" y="63.6">NAME</text>
</g>
<text font-size="7.5" fill="#fefefe" x="110.7" y="35.8">WELCOME TO THE</text>
<text font-size="7.3" fill="#fefefe" x="164.9" y="59.4">*</text>
<text font-size="5" fill="#373435" x="260.7" y="190.9">TC2044_2</text>
<g font-size="4.2" fill="#373435">
<text x="98" y="183">APPROVED AS OFFICIAL TRAFFIC SIGN</text>
<text x="258.7" y="201.6">A</text>
<text x="264.9" y="201.6">B</text>
<text x="270.6" y="201.6">C</text>
<text x="277.1" y="201.6">D</text>
</g>
<g font-size="3.9" fill="#373435">
<text x="17.3" y="143.5">Colour Legend</text>
<text x="103.7" y="138.7">Notes:</text>
<text x="27.1" y="151">Retroreflective white</text>
<text x="27.1" y="158.8">Retroreflective brown</text>
<text x="27.1" y="166.2">Retroreflective blue</text>
<text x="27.1" y="173.7">Retroreflective yellow</text>
</g>
<text font-size="3.6" x="153" y="191.8">27/03/17</text>
<g font-size="3.5" fill="#373435">
<text x="14" y="196.4">Designed</text>
<text x="40" y="196.4">Checked</text>
<text x="67" y="196.4">Scale</text>
<text x="154.2" y="197">Date</text>
<text x="175.1" y="194.7">“WELCOME TO THE [TOURIST REGION NAME]”</text>
<text x="14" y="200.8">RH 3/15</text>
<text x="40.7" y="200.8">DJ 3/15</text>
<text x="67" y="200.8">Not to Scale</text>
<text x="206.5" y="199.7">(2 LINES)</text>
</g>
<g font-size="3" fill="#373435">
<text x="103.7" y="142.9">1.</text>
<text x="108.7" y="142.9">This sign may be located at the entrance to a tourist region.</text>
<text x="103.7" y="146.9">2.</text>
<text x="108.7" y="146.9">Images are to be high resolution images printed on a transparent overlay on a Class 1W</text>
<text x="103.7" y="154.3">3.</text>
<text x="108.7" y="150.3">retroreflective background.</text>
<text x="108.7" y="154.3">The images must be approved and supported by the relevant Regional Tourism Organisation</text>
<text x="103.7" y="161.7">4.</text>
<text x="108.7" y="157.7">(RTO). If desired, a single image across the whole sign may be used in lieu of two images.</text>
<text x="108.7" y="161.7">Protective overlay film recommended.</text>
<text x="103.7" y="165.7">5.</text>
<text x="108.7" y="165.7">* Insert appropriate tourist region name,(see page 9 for list).</text>
<text x="103.7" y="173.8">7.</text>
<text x="103.7" y="169.7">6.</text>
<text x="108.7" y="173.8">If used on a motorway, refer page 4.</text>
<text x="108.7" y="169.7">** Font is Helvetica Bold or equivalent.</text>
<text x="263.4" y="196">Page 2 of 10</text>
</g>
<g font-size="2.5" fill="#373435">
<text x="41.1" y="184.3">Department of Transport and Main Roads</text>
<text x="38.6" y="187.1">Infrastructure Management &amp; Delivery Division</text>
</g>
<g font-size="2.4" fill="#373435">
<text x="142.5" y="16.1">4000</text>
<text x="101.9" y="20.4">2000</text>
<text x="183.1" y="20.4">2000</text>
<text x="229.7" y="21.8">r200</text>
<text x="53.6" y="28.5">125</text>
<text x="51.7" y="33.8">135**</text>
<text x="60" y="31.7">48</text>
<text x="53.6" y="38.6">100</text>
<text x="51.7" y="45.3">230**</text>
<text x="53.6" y="52.6">130</text>
<text x="51.7" y="59.9">230**</text>
<text x="53.6" y="67.6">150</text>
<text x="239.9" y="78.8">2600</text>
<text x="52.2" y="93">1100</text>
<text x="101.2" y="92.7">Image 1</text>
<text x="180.3" y="92.7">Image 2</text>
<text x="54.8" y="116.3">50</text>
<text x="53.4" y="122.4">250</text>
<text x="229.4" y="122.7">140DN</text>
<text x="53.4" y="129.5">100</text>
<text x="59.8" y="126.4">24</text>
<text x="229.4" y="128.5">150</text>
<text x="94.5" y="135.6">170</text>
</g>
</svg>
